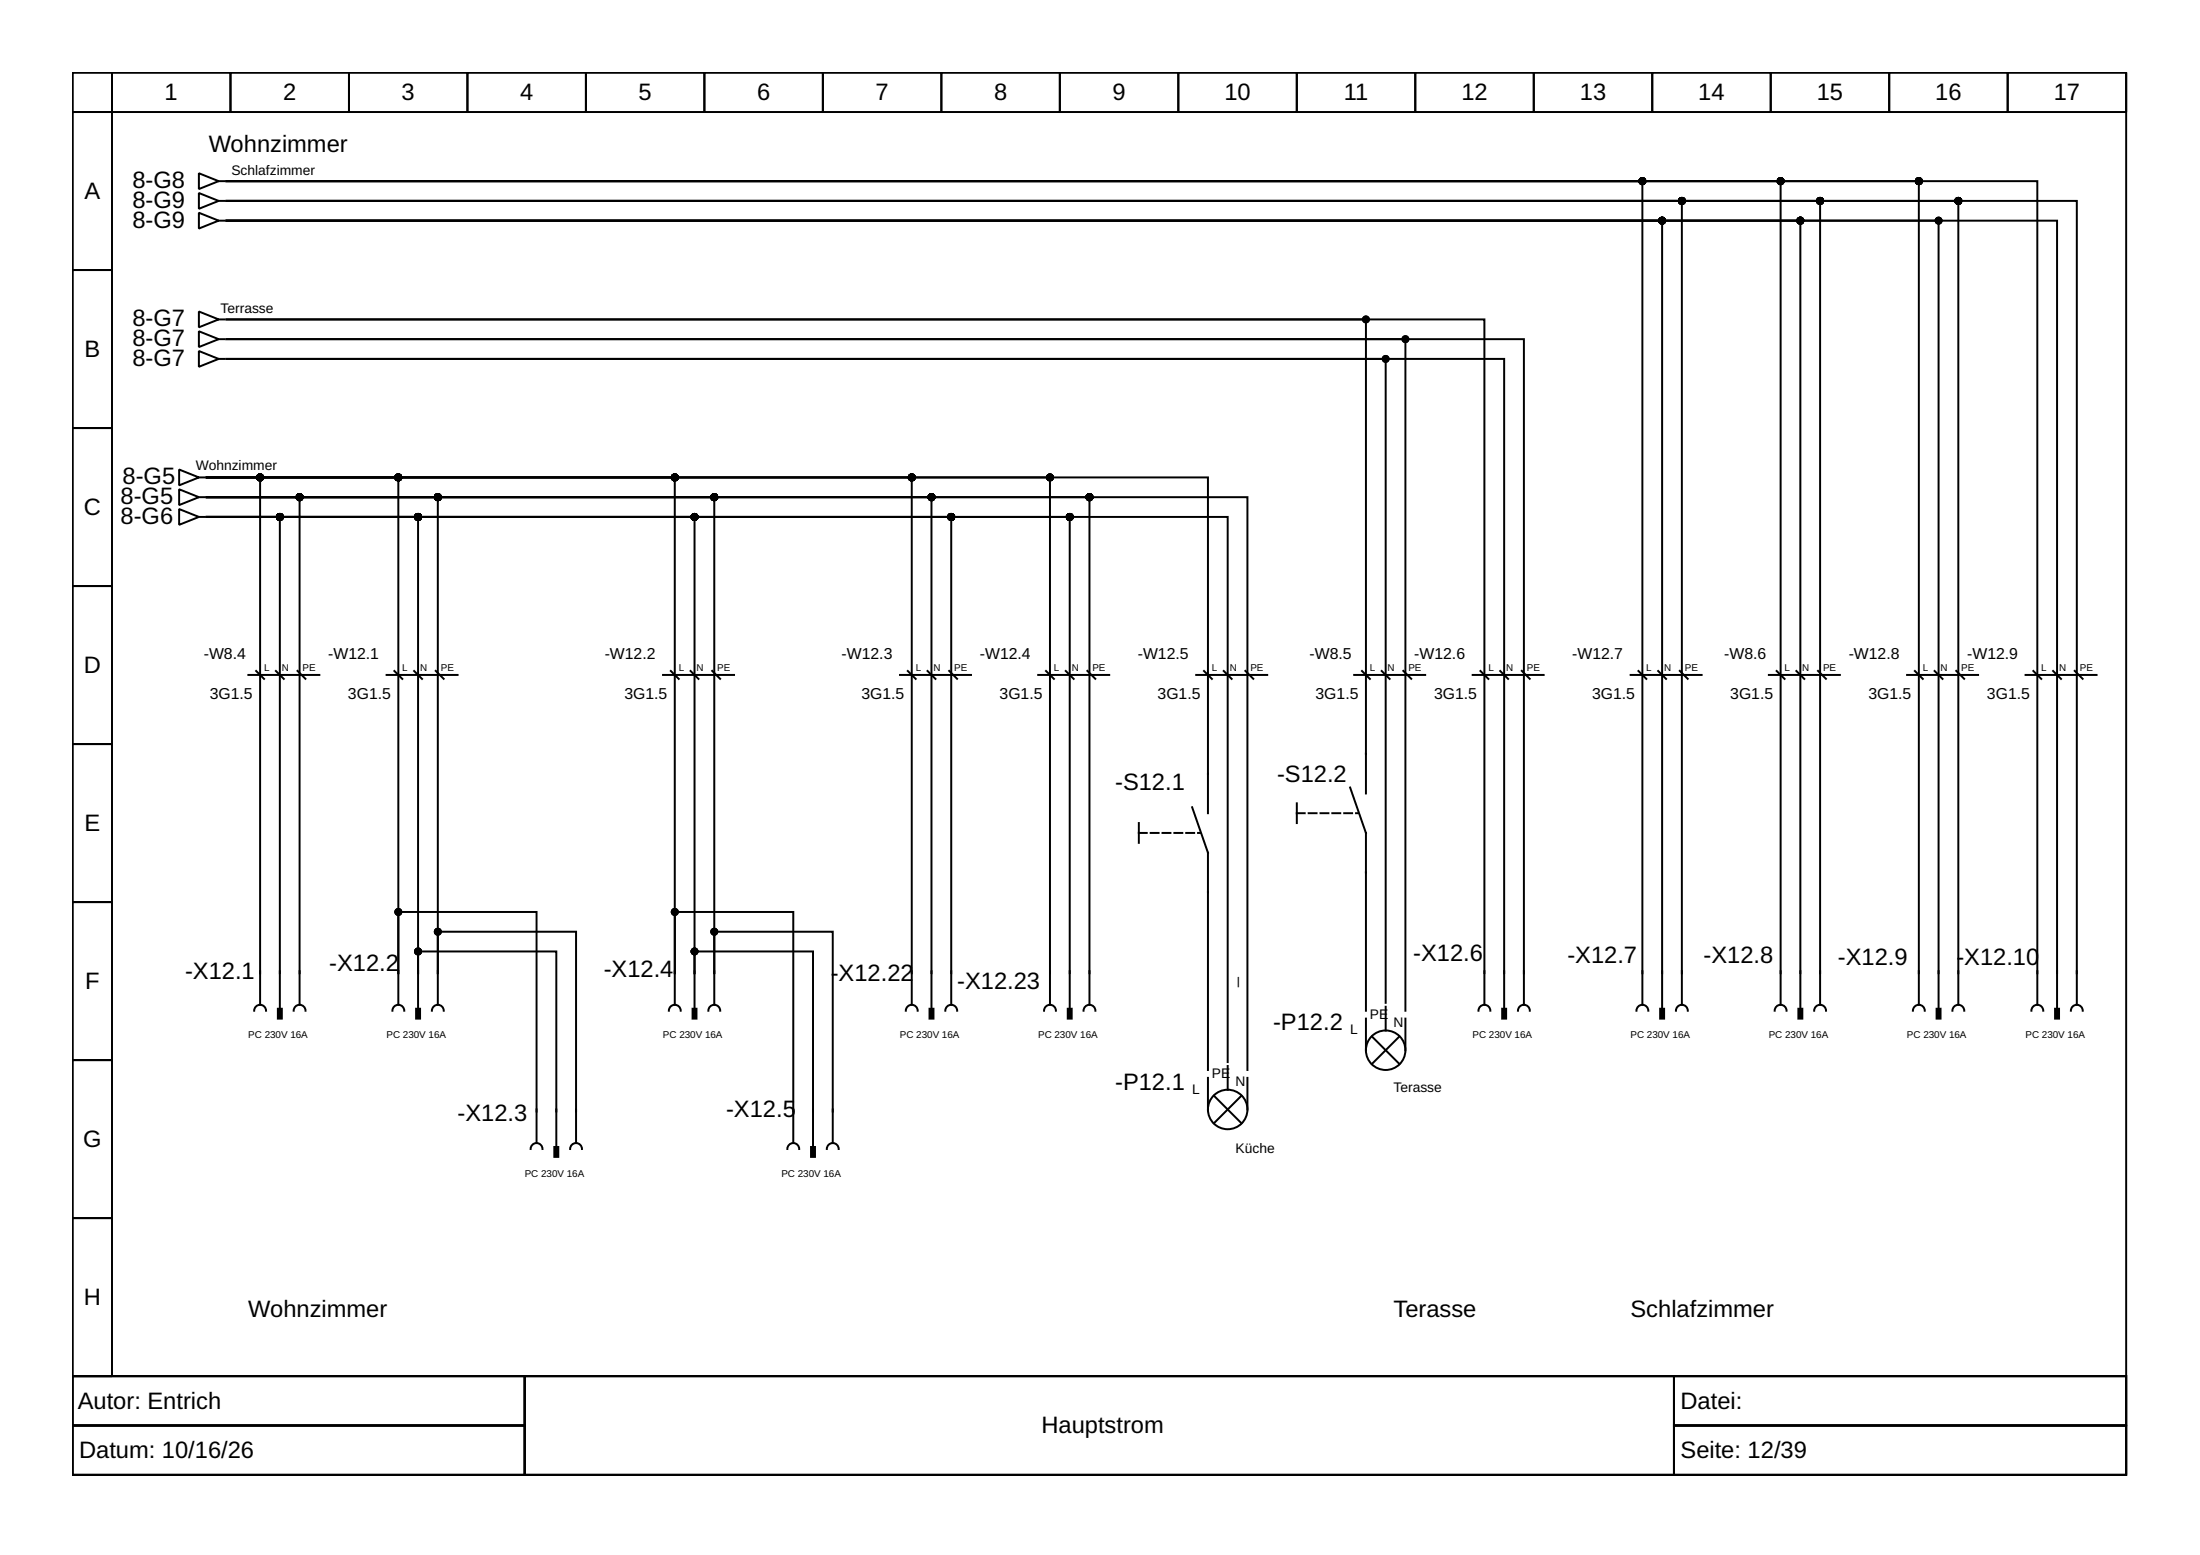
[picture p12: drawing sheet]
<svg xmlns="http://www.w3.org/2000/svg" width="297mm" height="210mm" viewBox="0 0 297 210" stroke-linecap="round" stroke-linejoin="round" font-family="sans-serif">
<g fill="none" stroke="#000" stroke-width=".27">
<path d="M9.8 9.8h277.3v176h-277.3zM9.8 9.8h5.3v5.3h-5.3zM9.8 15.1h5.3v21.4h-5.3zM15.1 9.8h16v5.3h-16zM31.1 9.8h16v5.3h-16zM47.1 9.8h16v5.3h-16zM63.1 9.8h16v5.3h-16zM79.1 9.8h16v5.3h-16zM95.1 9.8h16v5.3h-16zM111.1 9.8h16v5.3h-16zM127.1 9.8h16v5.3h-16zM143.1 9.8h16v5.3h-16z"/>
<path d="M159.1 9.8h16v5.3h-16zM175.1 9.8h16v5.3h-16zM191.1 9.8h16v5.3h-16zM207.1 9.8h16v5.3h-16zM223.1 9.8h16v5.3h-16zM239.1 9.8h16v5.3h-16zM255.1 9.8h16v5.3h-16zM271.1 9.8h16v5.3h-16zM9.8 36.5h5.3v21.3h-5.3zM26.9 26.1l2.6 1-2.6 1.1zM26.9 28.7l2.6 1.1-2.6 1.1zM26.9 23.4l2.6 1.1-2.6 1z"/>
<path d="M29.5 27.1h.8M29.5 29.8h.8M29.5 24.5h.8M30.6 24.5h244.5v106.9M30.6 27.1h249.8v104.3M30.6 29.8h212.5v101.6M30.6 27.1h215.1v104.3M30.6 27.1h196.5v104.3M30.6 27.1h233.8v104.3M30.6 24.5h209.8v106.9M30.6 29.8h231.1v101.6M30.6 24.5h228.5v106.9"/>
<path d="M30.6 24.5h191.1v106.9M30.6 29.8h193.8v101.6M30.6 29.8h247.1v101.6M9.8 57.8h5.3v21.3h-5.3zM26.9 42.1l2.6 1-2.6 1.1zM26.9 47.4l2.6 1-2.6 1.1zM26.9 44.7l2.6 1.1-2.6 1zM29.5 43.1h.8M29.5 48.4h.8M29.5 45.8h.8M9.8 79.1h5.3v21.3h-5.3zM24.2 68.7l2.7 1.1-2.7 1z"/>
<path d="M24.2 66l2.7 1.1-2.7 1.1zM24.2 63.4l2.7 1-2.7 1.1zM26.9 69.8h.8M26.9 67.1h.8M26.9 64.4h.8M27.9 64.4h63.2v67v-8.3h16v26.9M27.9 69.8h100.5v61.6M27.9 67.1h140.5v77.3M27.9 67.1h12.6v64.3M27.9 64.4h113.9v67M27.9 64.4h95.2v67M27.9 69.8h137.9v73.6"/>
<path d="M27.9 64.4h7.2v67M27.9 67.1h97.9v64.3M27.9 69.8h28.5v61.6v-3h18.7v21.6M27.9 67.1h119.2v64.3M27.9 67.1h68.5v64.3v-5.6h16v24.2M27.9 67.1h31.2v64.3v-5.6h18.7v24.2M27.9 69.8h65.9v61.6v-3h16v21.6M27.9 64.4h135.2v45.4M27.9 69.8h9.9v61.6M27.9 69.8h116.5v61.6M27.9 64.4h25.9v67v-8.3h18.6v26.9M33.5 91.1h9.6"/>
<path d="M34.6 90.6l1.1 1M37.3 90.6l1 1M40.2 90.6l1 1M52.2 91.1h9.6M53.2 90.6l1.1 1M55.9 90.6l1.1 1M58.8 90.6l1.1 1M89.5 91.1h9.6M90.6 90.6l1 1M93.2 90.6l1.1 1M96.2 90.6l1 1M121.5 91.1h9.6"/>
<path d="M122.6 90.6l1 1M125.2 90.6l1.1 1M128.2 90.6l1 1M140.2 91.1h9.6M141.2 90.6l1.1 1M143.9 90.6l1.1 1M146.8 90.6l1.1 1M161.5 91.1h9.6M162.6 90.6l1 1M165.2 90.6l1.1 1M168.1 90.6l1.1 1M182.8 91.1h9.6"/>
<path d="M183.9 90.6l1.1 1M186.6 90.6l1 1M189.5 90.6l1 1M198.8 91.1h9.6M199.9 90.6l1.1 1M202.6 90.6l1 1M205.5 90.6l1 1M220.2 91.1h9.5M221.2 90.6l1.1 1M223.9 90.6l1 1M226.8 90.6l1.1 1M238.8 91.1h9.6"/>
<path d="M239.9 90.6l1 1M242.5 90.6l1.1 1M245.5 90.6l1 1M257.5 91.1h9.6M258.5 90.6l1.1 1M261.2 90.6l1.1 1M264.1 90.6l1.1 1M273.5 91.1h9.6M274.5 90.6l1.1 1M277.2 90.6l1.1 1M280.1 90.6l1.1 1M9.8 100.4h5.3v21.4h-5.3z"/>
<path d="M153.8 111.1v2.7M161 109l2.1 6.1v29.3M175.1 108.4v2.7M182.3 106.3l2.1 6.1v24M184.4 107.1v-64h-153.8h169.8v88.3M9.8 121.8h5.3v21.3h-5.3zM34.3 136.4a.8 .8 0 0 1 .8-.8 .8 .8 0 0 1 .8 .8M35.1 131.1v4.5M37.8 131.1v5.1M39.7 136.4a.8 .8 0 0 1 .8-.8 .8 .8 0 0 1 .8 .8M40.5 131.1v4.5M53 136.4a.8 .8 0 0 1 .8-.8 .8 .8 0 0 1 .8 .8"/>
<path d="M53.8 131.1v4.5M56.4 131.1v5.1M58.3 136.4a.8 .8 0 0 1 .8-.8 .8 .8 0 0 1 .8 .8M59.1 131.1v4.5M90.3 136.4a.8 .8 0 0 1 .8-.8 .8 .8 0 0 1 .8 .8M91.1 131.1v4.5M93.8 131.1v5.1M95.6 136.4a.8 .8 0 0 1 .8-.8 .8 .8 0 0 1 .8 .8M96.4 131.1v4.5M122.3 136.4a.8 .8 0 0 1 .8-.8 .8 .8 0 0 1 .8 .8M123.1 131.1v4.5M125.8 131.1v5.1"/>
<path d="M127.6 136.4a.8 .8 0 0 1 .8-.8 .8 .8 0 0 1 .8 .8M128.4 131.1v4.5M141 136.4a.8 .8 0 0 1 .8-.8 .8 .8 0 0 1 .8 .8M141.8 131.1v4.5M144.4 131.1v5.1M146.3 136.4a.8 .8 0 0 1 .8-.8 .8 .8 0 0 1 .8 .8M147.1 131.1v4.5M184.4 137.5v4.3M185.2 139.9l3.8 3.7M187.1 135.9v3.2M189 139.9l-3.8 3.7M189.8 137.5v4.3"/>
<path d="M199.6 136.4a.8 .8 0 0 1 .8-.8 .8 .8 0 0 1 .8 .8M200.4 131.1v4.5M203.1 131.4v-83h-172.5h156.5v87M203.1 131.1v5.1M205 136.4a.8 .8 0 0 1 .8-.8 .8 .8 0 0 1 .8 .8M205.8 131.4v-85.6h-175.2h159.2v90.6M205.8 131.1v4.5M220.9 136.4a.8 .8 0 0 1 .8-.8 .8 .8 0 0 1 .8 .8M221.7 131.1v4.5M224.4 131.1v5.1M226.3 136.4a.8 .8 0 0 1 .8-.8 .8 .8 0 0 1 .8 .8M227.1 131.1v4.5"/>
<path d="M239.6 136.4a.8 .8 0 0 1 .8-.8 .8 .8 0 0 1 .8 .8M240.4 131.1v4.5M243.1 131.1v5.1M244.9 136.4a.8 .8 0 0 1 .8-.8 .8 .8 0 0 1 .8 .8M245.7 131.1v4.5M258.3 136.4a.8 .8 0 0 1 .8-.8 .8 .8 0 0 1 .8 .8M259.1 131.1v4.5M261.7 131.1v5.1M263.6 136.4a.8 .8 0 0 1 .8-.8 .8 .8 0 0 1 .8 .8M264.4 131.1v4.5M274.3 136.4a.8 .8 0 0 1 .8-.8 .8 .8 0 0 1 .8 .8M275.1 131.1v4.5"/>
<path d="M277.7 131.1v5.1M279.6 136.4a.8 .8 0 0 1 .8-.8 .8 .8 0 0 1 .8 .8M280.4 131.1v4.5M9.8 143.1h5.3v21.3h-5.3zM71.6 155.1a.8 .8 0 0 1 .8-.8 .8 .8 0 0 1 .8 .8M72.4 149.8v4.5M75.1 149.8v5M77 155.1a.8 .8 0 0 1 .8-.8 .8 .8 0 0 1 .8 .8M77.8 149.8v4.5M106.3 155.1a.8 .8 0 0 1 .8-.8 .8 .8 0 0 1 .8 .8M107.1 149.8v4.5M109.8 149.8v5"/>
<path d="M111.6 155.1a.8 .8 0 0 1 .8-.8 .8 .8 0 0 1 .8 .8M112.4 149.8v4.5M163.1 145.5v4.3M163.9 147.9l3.7 3.7M165.8 143.9v3.2M167.6 147.9l-3.7 3.7M168.4 145.5v4.3M9.8 164.4h5.3v21.4h-5.3zM9.8 185.8h277.3v13.3h-277.3zM9.8 185.8h61v6.6h-61zM9.8 192.4h61v6.7h-61zM70.8 185.8h155.2v13.3h-155.2z"/>
<path d="M226 185.8h61.1v6.6h-61.1zM226 192.4h61.1v6.7h-61.1z"/>
<circle cx="165.8" cy="149.8" r="2.67"/>
<circle cx="187.1" cy="141.8" r="2.67"/>
</g>
<g fill="#000" stroke="#000" stroke-width=".27">
<path d="M37.5 136.2h.6v1.3h-.6z" fill-rule="evenodd"/>
<path d="M56.2 136.2h.5v1.3h-.5z" fill-rule="evenodd"/>
<path d="M93.5 136.2h.5v1.3h-.5z" fill-rule="evenodd"/>
<path d="M125.5 136.2h.5v1.3h-.5z" fill-rule="evenodd"/>
<path d="M144.2 136.2h.5v1.3h-.5z" fill-rule="evenodd"/>
<path d="M202.8 136.2h.6v1.3h-.6z" fill-rule="evenodd"/>
<path d="M224.1 136.2h.6v1.3h-.6z" fill-rule="evenodd"/>
<path d="M242.8 136.2h.5v1.3h-.5z" fill-rule="evenodd"/>
<path d="M261.5 136.2h.5v1.3h-.5z" fill-rule="evenodd"/>
<path d="M277.5 136.2h.5v1.3h-.5z" fill-rule="evenodd"/>
<path d="M74.8 154.8h.6v1.4h-.6z" fill-rule="evenodd"/>
<path d="M109.5 154.8h.5v1.4h-.5z" fill-rule="evenodd"/>
<circle cx="221.7" cy="24.5" r=".4"/>
<circle cx="224.4" cy="29.8" r=".4"/>
<circle cx="227.1" cy="27.1" r=".4"/>
<circle cx="240.4" cy="24.5" r=".4"/>
<circle cx="243.1" cy="29.8" r=".4"/>
<circle cx="245.7" cy="27.1" r=".4"/>
<circle cx="259.1" cy="24.5" r=".4"/>
<circle cx="261.7" cy="29.8" r=".4"/>
<circle cx="264.4" cy="27.1" r=".4"/>
<circle cx="184.4" cy="43.1" r=".4"/>
<circle cx="187.1" cy="48.4" r=".4"/>
<circle cx="189.8" cy="45.8" r=".4"/>
<circle cx="35.1" cy="64.4" r=".4"/>
<circle cx="37.8" cy="69.8" r=".4"/>
<circle cx="40.5" cy="67.1" r=".4"/>
<circle cx="53.8" cy="64.4" r=".4"/>
<circle cx="56.4" cy="69.8" r=".4"/>
<circle cx="59.1" cy="67.1" r=".4"/>
<circle cx="91.1" cy="64.4" r=".4"/>
<circle cx="93.8" cy="69.8" r=".4"/>
<circle cx="96.4" cy="67.1" r=".4"/>
<circle cx="123.1" cy="64.4" r=".4"/>
<circle cx="125.8" cy="67.1" r=".4"/>
<circle cx="128.4" cy="69.8" r=".4"/>
<circle cx="141.8" cy="64.4" r=".4"/>
<circle cx="144.4" cy="69.8" r=".4"/>
<circle cx="147.1" cy="67.1" r=".4"/>
<circle cx="53.8" cy="123.1" r=".4"/>
<circle cx="56.4" cy="128.4" r=".4"/>
<circle cx="59.1" cy="125.8" r=".4"/>
<circle cx="91.1" cy="123.1" r=".4"/>
<circle cx="93.8" cy="128.4" r=".4"/>
<circle cx="96.4" cy="125.8" r=".4"/>
</g>
<path d="M153.8 112.4h8.2M175.1 109.8h8.3" fill="none" stroke="#000" stroke-width=".27" stroke-dasharray="1.1 .5"/>
<g font-size="3.2">
<text x="22.2" y="13.5">1</text>
<text x="38.2" y="13.5">2</text>
<text x="54.2" y="13.5">3</text>
<text x="70.2" y="13.5">4</text>
<text x="86.2" y="13.5">5</text>
<text x="102.2" y="13.5">6</text>
<text x="118.2" y="13.5">7</text>
<text x="134.2" y="13.5">8</text>
<text x="150.2" y="13.5">9</text>
<text x="165.3" y="13.5">10</text>
<text x="181.4" y="13.5">11</text>
<text x="197.3" y="13.5">12</text>
<text x="213.3" y="13.5">13</text>
<text x="229.3" y="13.5">14</text>
<text x="245.3" y="13.5">15</text>
<text x="261.3" y="13.5">16</text>
<text x="277.3" y="13.5">17</text>
<text x="28.2" y="20.5">Wohnzimmer</text>
<text x="11.4" y="26.9">A</text>
<text x="17.9" y="25.4">8-G8</text>
<text x="17.9" y="28.1">8-G9</text>
<text x="17.9" y="30.7">8-G9</text>
<text x="17.9" y="46.7">8-G7</text>
<text x="17.9" y="44">8-G7</text>
<text x="11.4" y="48.2">B</text>
<text x="17.9" y="49.4">8-G7</text>
<text x="16.5" y="65.4">8-G5</text>
<text x="11.3" y="69.5">C</text>
<text x="16.3" y="70.7">8-G6</text>
<text x="16.3" y="68">8-G5</text>
<text x="11.3" y="90.8">D</text>
<text x="150.6" y="106.6">-S12.1</text>
<text x="172.4" y="105.5">-S12.2</text>
<text x="11.4" y="112.2">E</text>
<text x="44.4" y="131.1">-X12.2</text>
<text x="81.5" y="131.9">-X12.4</text>
<text x="190.8" y="129.8">-X12.6</text>
<text x="211.6" y="130">-X12.7</text>
<text x="230" y="130">-X12.8</text>
<text x="248.1" y="130.3">-X12.9</text>
<text x="264.1" y="130.3">-</text>
<text x="265.2" y="130.3">X12.10</text>
<text x="11.5" y="133.5">F</text>
<text x="25" y="132.2">-X12.1</text>
<text x="112.2" y="132.4">-</text>
<text x="113.2" y="132.4">X12.22</text>
<text x="129.2" y="133.5">-X12.23</text>
<text x="171.9" y="139.1">-P12.2</text>
<text x="150.6" y="147.1">-P12.1</text>
<text x="11.2" y="154.8">G</text>
<text x="61.8" y="151.4">-X12.3</text>
<text x="98" y="150.8">-X12.5</text>
<text x="11.3" y="176.2">H</text>
<text x="33.5" y="177.8">Wohnzimmer</text>
<text x="188.2" y="177.8">Terasse</text>
<text x="220.2" y="177.8">Schlafzimmer</text>
<text x="10.5" y="190.2">Autor: Entrich</text>
<text x="226.9" y="190.2">Datei:</text>
<text x="10.7" y="196.8">Datum: 10/16/26</text>
<text x="140.6" y="193.5">Hauptstrom</text>
<text x="226.9" y="196.8">Seite: 12/39</text>
</g>
<text font-size="2.4" x="166.8" y="133.2" transform="rotate(-90 166.8 133.2)">_</text>
<g font-size="2.1">
<text x="27.5" y="89">-W8.4</text>
<text x="44.3" y="89">-W12.1</text>
<text x="81.6" y="89">-W12.2</text>
<text x="113.6" y="89">-W12.3</text>
<text x="132.3" y="89">-W12.4</text>
<text x="153.6" y="89">-W12.5</text>
<text x="176.8" y="89">-W8.5</text>
<text x="191" y="89">-W12.6</text>
<text x="212.3" y="89">-W12.7</text>
<text x="232.8" y="89">-W8.6</text>
<text x="249.6" y="89">-W12.8</text>
<text x="265.6" y="89">-W12.9</text>
<text x="28.3" y="94.3">3G1.5</text>
<text x="47" y="94.3">3G1.5</text>
<text x="84.3" y="94.3">3G1.5</text>
<text x="116.3" y="94.3">3G1.5</text>
<text x="135" y="94.3">3G1.5</text>
<text x="156.3" y="94.3">3G1.5</text>
<text x="177.6" y="94.3">3G1.5</text>
<text x="193.6" y="94.3">3G1.5</text>
<text x="215" y="94.3">3G1.5</text>
<text x="233.6" y="94.3">3G1.5</text>
<text x="252.3" y="94.3">3G1.5</text>
<text x="268.3" y="94.3">3G1.5</text>
</g>
<g font-size="1.9">
<text x="31.3" y="23.7">Schlafzimmer</text>
<text x="29.8" y="42.3">Terrasse</text>
<text x="26.5" y="63.4">Wohnzimmer</text>
<text x="185" y="137.5">PE</text>
<text x="182.3" y="139.6">L</text>
<text x="188.2" y="138.6">N</text>
<text x="161" y="147.6">L</text>
<text x="163.6" y="145.5">PE</text>
<text x="166.8" y="146.6">N</text>
<text x="188.2" y="147.4">Terasse</text>
<text x="166.8" y="155.6">Küche</text>
</g>
<g font-size="1.3">
<text x="35.7" y="90.6">L</text>
<text x="38.1" y="90.6">N</text>
<text x="40.9" y="90.6">PE</text>
<text x="54.3" y="90.6">L</text>
<text x="56.7" y="90.6">N</text>
<text x="59.5" y="90.6">PE</text>
<text x="91.6" y="90.6">L</text>
<text x="94" y="90.6">N</text>
<text x="96.8" y="90.6">PE</text>
<text x="123.6" y="90.6">L</text>
<text x="126" y="90.6">N</text>
<text x="128.8" y="90.6">PE</text>
<text x="142.3" y="90.6">L</text>
<text x="144.7" y="90.6">N</text>
<text x="147.5" y="90.6">PE</text>
<text x="163.6" y="90.6">L</text>
<text x="166" y="90.6">N</text>
<text x="168.8" y="90.6">PE</text>
<text x="185" y="90.6">L</text>
<text x="187.4" y="90.6">N</text>
<text x="190.2" y="90.6">PE</text>
<text x="201" y="90.6">L</text>
<text x="203.4" y="90.6">N</text>
<text x="206.2" y="90.6">PE</text>
<text x="222.3" y="90.6">L</text>
<text x="224.7" y="90.6">N</text>
<text x="227.5" y="90.6">PE</text>
<text x="240.9" y="90.6">L</text>
<text x="243.3" y="90.6">N</text>
<text x="246.1" y="90.6">PE</text>
<text x="259.6" y="90.6">L</text>
<text x="262" y="90.6">N</text>
<text x="264.8" y="90.6">PE</text>
<text x="275.6" y="90.6">L</text>
<text x="278" y="90.6">N</text>
<text x="280.8" y="90.6">PE</text>
<text x="33.5" y="140.2">PC 230V 16A</text>
<text x="52.2" y="140.2">PC 230V 16A</text>
<text x="89.5" y="140.2">PC 230V 16A</text>
<text x="121.5" y="140.2">PC 230V 16A</text>
<text x="140.2" y="140.2">PC 230V 16A</text>
<text x="198.8" y="140.2">PC 230V 16A</text>
<text x="220.2" y="140.2">PC 230V 16A</text>
<text x="238.8" y="140.2">PC 230V 16A</text>
<text x="257.5" y="140.2">PC 230V 16A</text>
<text x="273.5" y="140.2">PC 230V 16A</text>
<text x="70.8" y="158.8">PC 230V 16A</text>
<text x="105.5" y="158.8">PC 230V 16A</text>
</g>
</svg>
